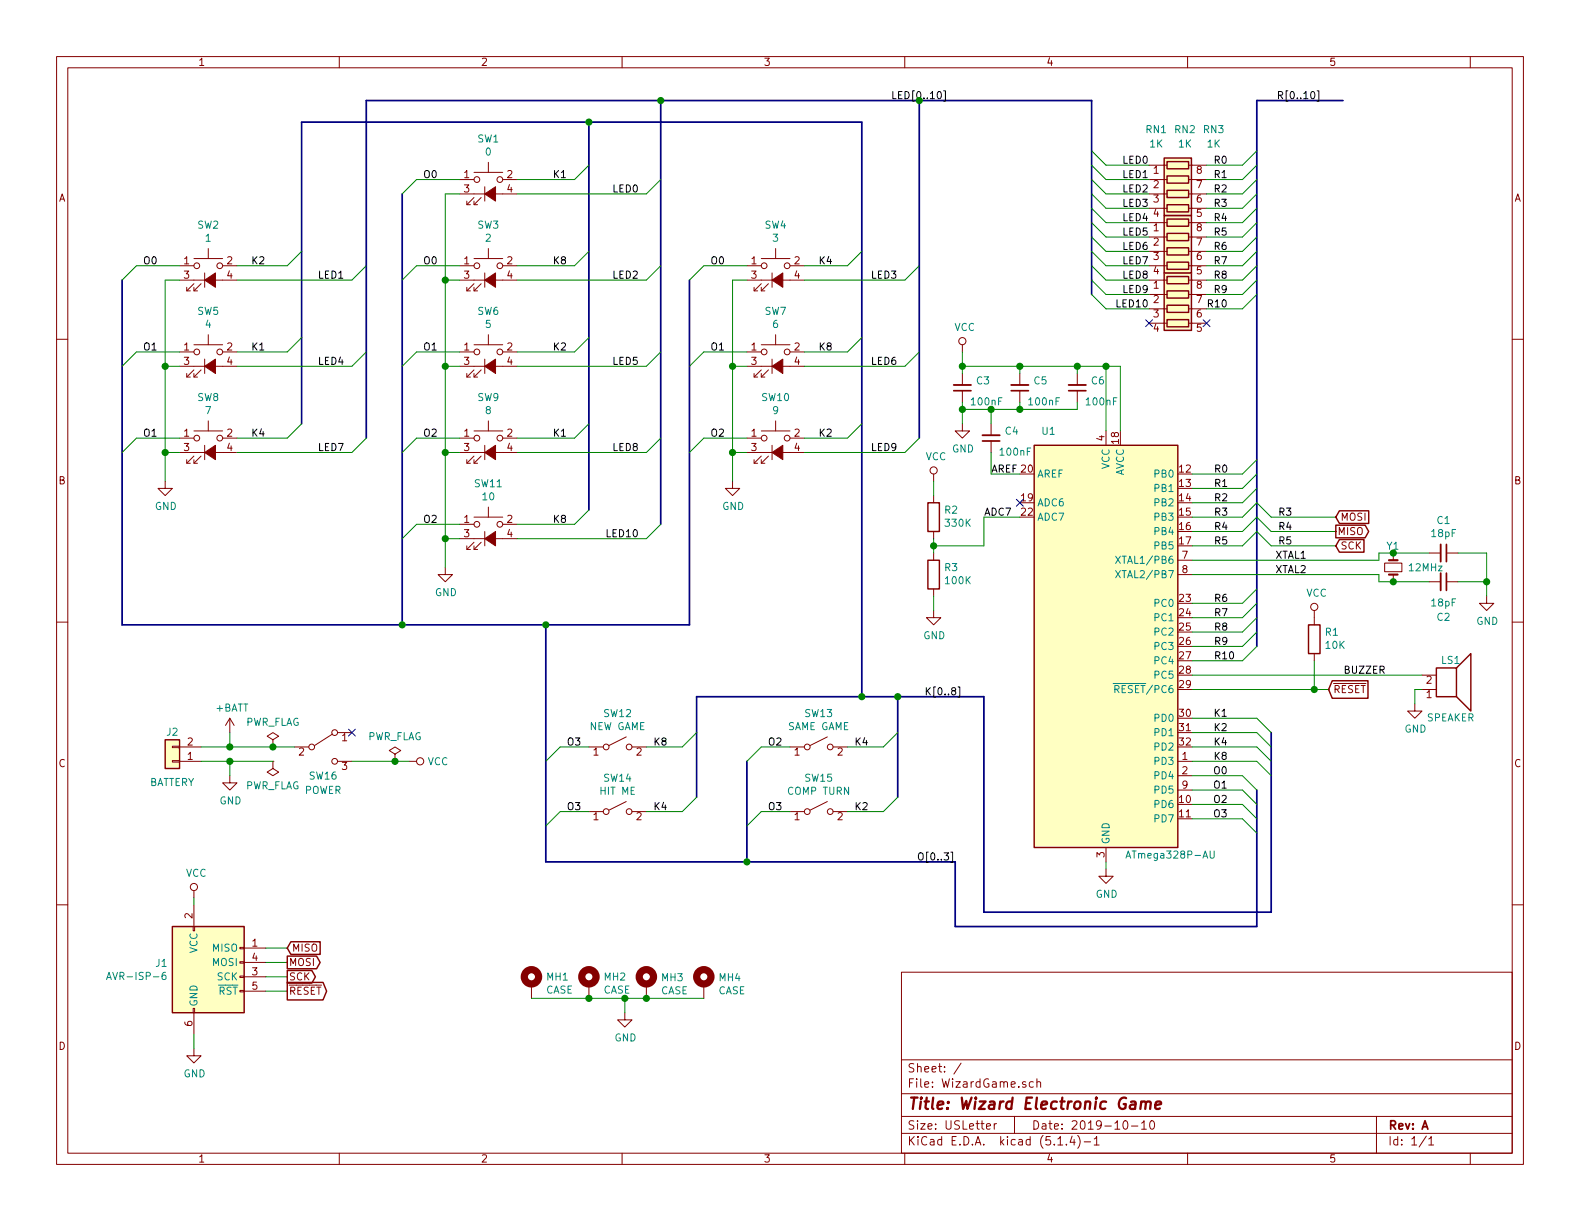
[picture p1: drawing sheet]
<svg xmlns="http://www.w3.org/2000/svg" width="279mm" height="216mm" viewBox="0 0 279 216" stroke-linecap="round" stroke-linejoin="round" font-family="sans-serif">
<g fill="none" stroke="#840000" stroke-width=".18">
<path d="M10 10h259.4v195.9h-259.4zM12 12h255.4v191.9h-255.4zM60 10v2M110 10v2M160 10v2M210 10v2M260 10v2M81.3 31.8h2.5M81.3 34.3h10.1M82.5 35.6v.6h.7M83.8 35.6v.6h.7M83.8 34.9l-1.3 1.3"/>
<path d="M83.8 30.5h5.1M85.1 34.9l-1.3 1.3M85.7 33v2.6M86.4 28.7v1.8M88.9 31.8h2.5M203.2 39.4h3.2M203.2 29.2h3.2M203.2 31.8h3.2M203.2 34.3h3.2M203.2 36.8h3.2M210.2 39.4h3.2M210.2 29.2h3.2"/>
<path d="M210.2 31.8h3.2M210.2 34.3h3.2M210.2 36.8h3.2M10 60h2M31.7 49.5h10.2M31.7 47h2.6M33 50.8v.6h.7M34.3 50.8v.6h.6M34.3 50.2l-1.3 1.2M34.3 45.7h5.1M35.6 50.2l-1.3 1.2M36.2 48.3v2.5"/>
<path d="M36.8 43.9v1.8M36.8 59.2v1.8M39.4 47h2.5M81.3 49.5h10.1M81.3 47h2.5M82.5 50.8v.6h.7M83.8 50.8v.6h.7M83.8 45.7h5.1M83.8 50.2l-1.3 1.2M85.1 50.2l-1.3 1.2M85.7 48.3v2.5M86.4 43.9v1.8"/>
<path d="M86.4 59.2v1.8M88.9 47h2.5M132.1 49.5h10.1M132.1 47h2.5M133.3 50.8v.6h.7M134.6 50.8v.6h.7M134.6 45.7h5.1M134.6 50.2l-1.3 1.2M135.9 50.2l-1.3 1.2M136.5 48.3v2.5M137.2 43.9v1.8M137.2 59.2v1.8"/>
<path d="M139.7 47h2.5M203.2 49.5h3.2M203.2 52.1h3.2M203.2 54.6h3.2M203.2 57.2h3.2M203.2 41.9h3.2M203.2 44.5h3.2M203.2 47h3.2M210.2 49.5h3.2M210.2 52.1h3.2M210.2 54.6h3.2M210.2 57.2h3.2"/>
<path d="M210.2 41.9h3.2M210.2 44.5h3.2M210.2 47h3.2M267.4 60h2M31.7 64.8h10.2M31.7 62.2h2.6M31.7 77.5h2.6M33 66v.7h.7M34.3 66v.7h.6M34.3 61h5.1M34.3 76.2h5.1M34.3 65.4l-1.3 1.3"/>
<path d="M35.6 65.4l-1.3 1.3M36.2 63.5v2.5M36.2 78.7v2.6M36.8 74.4v1.8M39.4 62.2h2.5M39.4 77.5h2.5M81.3 64.8h10.1M81.3 62.2h2.5M81.3 77.5h2.5M82.5 66v.7h.7M83.8 66v.7h.7M83.8 65.4l-1.3 1.3"/>
<path d="M83.8 61h5.1M83.8 76.2h5.1M85.1 65.4l-1.3 1.3M85.7 63.5v2.5M85.7 78.7v2.6M86.4 74.4v1.8M88.9 62.2h2.5M88.9 77.5h2.5M132.1 64.8h10.1M132.1 62.2h2.5M132.1 77.5h2.5M133.3 66v.7h.7"/>
<path d="M134.6 66v.7h.7M134.6 61h5.1M134.6 76.2h5.1M134.6 65.4l-1.3 1.3M135.9 65.4l-1.3 1.3M136.5 63.5v2.5M136.5 78.7v2.6M137.2 74.4v1.8M139.7 62.2h2.5M139.7 77.5h2.5M170.2 74.9v1.3h1.2l-1.2 1.3-1.3-1.3h1.3M170.2 61v1.2"/>
<path d="M170.2 66v2.1M170.2 69.1v2M175.3 74.9v2.1M175.3 78v2M180.3 66v2.1M180.3 69.1v2M190.5 66v2.1M190.5 69.1v2M195.6 76.2v2.5M29.2 85.1v1.3h1.3l-1.3 1.2-1.3-1.2h1.3M31.7 80h10.2M33 81.3v.6h.7"/>
<path d="M34.3 81.3v.6h.6M34.3 80.6l-1.3 1.3M35.6 80.6l-1.3 1.3M81.3 95.3h10.1M81.3 92.7h2.5M81.3 80h10.1M82.5 96.5v.7h.7M82.5 81.3v.6h.7M83.8 96.5v.7h.7M83.8 81.3v.6h.7M83.8 95.9l-1.3 1.3M83.8 91.4h5.1"/>
<path d="M83.8 80.6l-1.3 1.3M85.1 95.9l-1.3 1.3M85.1 80.6l-1.3 1.3M85.7 94v2.5M86.4 89.7v1.7M88.9 92.7h2.5M129.5 85.1v1.3h1.3l-1.3 1.2-1.2-1.2h1.2M132.1 80h10.1M133.3 81.3v.6h.7M134.6 81.3v.6h.7M134.6 80.6l-1.3 1.3M135.9 80.6l-1.3 1.3"/>
<path d="M165.1 83.8v1.3M165.1 87.6v1.3M165.1 94v1.3M165.1 97.8v1.3M208.3 99.1h2.5M244.9 99.6h3v1.5h-3zM246.4 97.8v1.3M252.7 97.8h2.1M255.8 97.8h2M10 110h2M78.7 100.3v1.3h1.3l-1.3 1.3-1.2-1.3h1.2M165.1 108v1.2h1.3l-1.3 1.3-1.3-1.3h1.3"/>
<path d="M165.1 104.1v1.3M208.3 101.6h2.5M232.4 108v2.5M232.4 115.6v1.2M246.4 101.6v1.3M251.5 119.4h2.5M252.7 102.9h2.1M255.8 102.9h2M262.9 105.4v1.3h1.3l-1.3 1.3-1.3-1.3h1.3M267.4 110h2M30.5 132h1.2v.2h-1.2zM30.5 134.5h1.2v.2h-1.2z"/>
<path d="M31.7 132.1h3.9M31.7 134.6h3.9M40.6 137.2v1.2h1.3l-1.3 1.3-1.2-1.3h1.2M40.6 127l-.7 1.3M40.6 127v2.5M40.6 127l.8 1.3M48.3 134.6v1.3l1 .6-1 .7-1.1-.7 1.1-.6M48.3 134.6h.1M48.3 130.8l1-.6-1-.7-1.1 .7 1.1 .6v1.3M48.3 132.1h.1M52.1 132.1h2.5M58.8 129.8l-3.2 2"/>
<path d="M59.7 129.5h2.5M59.7 134.6h2.5M69.8 133.4l1.1-.7-1.1-.6-1 .6 1 .7v1.2M69.8 134.6h.1M72.4 134.6h1.3M104.1 132.1h2.6M110.7 130.3l-3 1.5M111.8 132.1h2.5M139.7 132.1h2.5M146.3 130.3l-3 1.5M147.3 132.1h2.6M208.3 134.6h2.5"/>
<path d="M208.3 137.2h2.5M208.3 139.7h2.5M250.2 124.5v1.2h1.3l-1.3 1.3-1.3-1.3h1.3M251.5 121.9h2.5M10 160h2M34.3 157.5v1.3M104.1 143.5h2.6M110.7 141.7l-3 1.6M111.8 143.5h2.5M139.7 143.5h2.5M146.3 141.7l-3 1.6M147.3 143.5h2.6"/>
<path d="M195.6 153.7v1.2h1.2l-1.2 1.3-1.3-1.3h1.3M195.6 149.9v2.5M267.4 160h2M34.2 178.3h.2v.8h-.2zM34.2 163.8h.2v.8h-.2zM34.3 160v3.8M34.3 179.1v3.8M42.4 175.1h.8v.3h-.8zM42.4 172.6h.8v.2h-.8zM42.4 170.1h.8v.2h-.8zM42.4 167.5h.8v.3h-.8zM43.2 167.6h3.8"/>
<path d="M43.2 172.7h3.8M43.2 170.2h3.8M43.2 175.3h3.8M94 174v2.5M104.1 174v2.5M110.5 179.1v1.2h1.3l-1.3 1.3-1.3-1.3h1.3M114.3 174v2.5M124.5 174v2.5M159.4 171.9h108v32h-108zM34.3 185.4v1.3h1.3l-1.3 1.3-1.3-1.3h1.3M159.4 197.4h108M159.4 193.4h108"/>
<path d="M159.4 187.4h108M170 188l-1.3 1.9M174.4 199.2l.8-.2-.1-.2-.4-.1-.3 .2 .1 .7h.6M175.8 198.7v1M176.2 198.7l-.3 .1-.1 .2M179.4 197.4v3M182.7 191.3h-.4l-.3 .2 .1 .6 .2 .2 .4-.1M183.4 191.4v-.1a.37 .37 0 0 1 .6 .2v.8M183.4 190.8v1.5M198.8 198.2h.3a.94 .94 0 0 1 0 1.5 .8 .8 0 0 1-.6-.7 .8 .8 0 0 1 .3-.8zM200.1 199.1h1.1M201.9 198.6l.4-.4v1.5"/>
<path d="M201.9 199.7h.8M203.5 198.2h.2a.8 .8 0 0 1 .5 .7 .8 .8 0 0 1-.5 .8 1 1 0 0 1-.2-1.5zM243.4 197.4v6.5M60 203.9v2M110 203.9v2M159.4 200.4h108M160 203.9v2M187.1 202.5h.8M188.6 202.3v.2M189.6 200.9l-.4 1.1h.9M189.9 201.5v1M190.6 200.8a1.71 1.71 0 0 1 0 2.2"/>
<path d="M191.7 201.9h1.2M193.5 201.4l.4-.4v1.5M193.5 202.5h.9M210 203.9v2M252.2 200.9l-1.2 1.9M252.7 201.4l.4-.4v1.5M252.7 202.5h.8M260 203.9v2"/>
<circle cx="84.3" cy="31.8" r=".51"/>
<circle cx="88.4" cy="31.8" r=".51"/>
<circle cx="34.8" cy="47" r=".51"/>
<circle cx="38.9" cy="47" r=".51"/>
<circle cx="84.3" cy="47" r=".51"/>
<circle cx="88.4" cy="47" r=".51"/>
<circle cx="135.1" cy="47" r=".51"/>
<circle cx="139.2" cy="47" r=".51"/>
<circle cx="34.8" cy="77.5" r=".51"/>
<circle cx="34.8" cy="62.2" r=".51"/>
<circle cx="38.9" cy="62.2" r=".51"/>
<circle cx="38.9" cy="77.5" r=".51"/>
<circle cx="84.3" cy="77.5" r=".51"/>
<circle cx="84.3" cy="62.2" r=".51"/>
<circle cx="88.4" cy="77.5" r=".51"/>
<circle cx="88.4" cy="62.2" r=".51"/>
<circle cx="135.1" cy="62.2" r=".51"/>
<circle cx="135.1" cy="77.5" r=".51"/>
<circle cx="139.2" cy="77.5" r=".51"/>
<circle cx="139.2" cy="62.2" r=".51"/>
<circle cx="170.2" cy="60.3" r=".63"/>
<circle cx="84.3" cy="92.7" r=".51"/>
<circle cx="88.4" cy="92.7" r=".51"/>
<circle cx="165.1" cy="83.2" r=".63"/>
<circle cx="232.4" cy="107.3" r=".63"/>
<circle cx="55.1" cy="132.1" r=".51"/>
<circle cx="59.2" cy="129.5" r=".51"/>
<circle cx="59.2" cy="134.6" r=".51"/>
<circle cx="74.3" cy="134.6" r=".63"/>
<circle cx="107.2" cy="132.1" r=".51"/>
<circle cx="111.3" cy="132.1" r=".51"/>
<circle cx="142.7" cy="132.1" r=".51"/>
<circle cx="146.8" cy="132.1" r=".51"/>
<circle cx="34.3" cy="156.8" r=".63"/>
<circle cx="107.2" cy="143.5" r=".51"/>
<circle cx="111.3" cy="143.5" r=".51"/>
<circle cx="142.7" cy="143.5" r=".51"/>
<circle cx="146.8" cy="143.5" r=".51"/>
</g>
<path d="M201.8 194.9a.5 .5 0 0 1 .8 .1l-.1 1.1M201.8 194.8l-.1 1.3M202.6 195a.47 .47 0 0 1 .5-.2 .47 .47 0 0 1 .4 .2l-.1 1.1M204.3 195.4l1-.2v-.4h-.8l-.2 1 .2 .3 .6-.1" fill="none" stroke="#840000" stroke-width=".41"/>
<g fill="none" stroke="#840000" stroke-width="1.3">
<circle cx="94" cy="172.7" r="1.27"/>
<circle cx="104.1" cy="172.7" r="1.27"/>
<circle cx="114.3" cy="172.7" r="1.27"/>
<circle cx="124.5" cy="172.7" r="1.27"/>
</g>
<g fill="none" stroke="#840000" stroke-width=".25">
<path d="M205.9 38.1h4.8v10.2h-4.8zM205.9 27.9h4.8v10.2h-4.8zM206.4 38.7h3.8v1.3h-3.8zM206.4 28.6h3.8v1.2h-3.8zM206.4 31.1h3.8v1.3h-3.8zM206.4 33.7h3.8v1.2h-3.8zM206.4 36.2h3.8v1.3h-3.8zM205.9 48.3h4.8v10.1h-4.8zM206.4 48.9h3.8v1.3h-3.8zM206.4 51.4h3.8v1.3h-3.8zM206.4 54h3.8v1.2h-3.8zM206.4 56.5h3.8v1.3h-3.8z"/>
<path d="M206.4 41.3h3.8v1.2h-3.8zM206.4 43.8h3.8v1.3h-3.8zM206.4 46.4h3.8v1.2h-3.8zM182.9 78.7h25.4v71.2h-25.4zM164.1 99.1h2v5h-2zM164.1 88.9h2v5.1h-2zM236.2 92.9h5.2l.6 1.1-.6 1.1h-5.2zM236.9 95.4h4.3v2.2h-4.3l-.7-1.1zM236.9 90.3h5.1v2.3h-5.1l-.7-1.2zM231.4 110.5h2v5.1h-2zM254 118.1h3.6v5.1h-3.6zM257.6 118.1l2.5-2.5v10.1l-2.5-2.5"/>
<path d="M29.2 130.8h2.5v5.1h-2.5zM235.6 120.4h6.3v3.1h-6.3l-.7-1.6zM30.5 163.8h12.7v15.3h-12.7zM50.8 169.1h5.2l.6 1.1-.6 1.1h-5.2zM50.8 173.7h6.3l.7 1.6-.7 1.5h-6.3zM50.8 171.6h4.3l.7 1.1-.7 1.1h-4.3zM51.4 166.5h5.2v2.3h-5.2l-.6-1.2z"/>
</g>
<g fill="#ffffc2" stroke="#ffffc2" stroke-width=".18">
<path d="M205.9 48.3h4.8v10.1h-4.8z"/>
<path d="M205.9 38.1h4.8v10.2h-4.8z"/>
<path d="M205.9 27.9h4.8v10.2h-4.8z"/>
<path d="M30.5 163.8h12.7v15.3h-12.7z"/>
<path d="M29.2 130.8h2.5v5.1h-2.5z"/>
<path d="M182.9 78.7h25.4v71.2h-25.4z"/>
</g>
<g fill="none" stroke="#008484" stroke-width=".18">
<path d="M197.3 98.3l.8 1.3M198.1 98.3l-.8 1.3M197.3 100.9l.8 1.3M198.1 100.9l-.8 1.3M196.8 120.9h1.3M197.2 121.9l.6-.1 .1-.2-.1-.3-.2-.1h-.4v1.3M197.5 121.9l.4 .6M199.1 151.7l.4-1.2 .4 1.2M199.2 151.4h.6M214 150.5v1l.2 .2h.3l.2-.2v-1M18.8 173.2l.5-1.3 .4 1.3M19 172.8h.6"/>
<path d="M29.3 171.9l-.4 .1a.87 .87 0 0 0 0 1.2l.4-.1v-.6l-.4-.1-.2 .3"/>
</g>
<g fill="#840000" stroke="#840000" stroke-width=".18">
<path d="M36.2 49.5l1.9-1.2v2.5z"/>
<path d="M85.7 64.8l1.9-1.3v2.5z"/>
<path d="M85.7 34.3l1.9-1.3v2.6z"/>
<path d="M85.7 95.3l1.9-1.3v2.5z"/>
<path d="M136.5 80l1.9-1.3v2.6z"/>
<path d="M85.7 80l1.9-1.3v2.6z"/>
<path d="M36.2 80l1.9-1.3v2.6z"/>
<path d="M136.5 64.8l1.9-1.3v2.5z"/>
<path d="M36.2 64.8l1.9-1.3v2.5z"/>
<path d="M85.7 49.5l1.9-1.2v2.5z"/>
<path d="M136.5 49.5l1.9-1.2v2.5z"/>
</g>
<path d="M168.7 68.1h3M173.7 77h3.1M178.8 68.1h3.1M189 68.1h3M254.8 96.3v3M254.8 101.3v3.1" fill="none" stroke="#840000" stroke-width=".33"/>
<path d="M168.7 69.1h3M173.7 78h3.1M178.8 69.1h3.1M189 69.1h3M255.8 96.3v3M255.8 101.3v3.1" fill="none" stroke="#840000" stroke-width=".3"/>
<path d="M245.6 99.1h1.5M245.6 101.6h1.5" fill="none" stroke="#840000" stroke-width=".38"/>
<path d="M116.8 17.8v74.9M162.6 17.8v59.7M237.5 17.8h-15.3v96.5M71.1 34.3v76.2M104.1 21.6v68.6M21.6 49.5v61h100.3v-61M193 52.1v-34.3h-128.2v59.7M53.3 74.9v-53.3h99.1v101.6M96.5 110.5v41.9h72.4v11.4h53.3v-24.1M132.1 134.6v17.8M158.7 123.2v17.8M224.8 129.5v31.8h-50.8v-38.1h-50.8v17.8" fill="none" stroke="#000084" stroke-width=".3"/>
<g fill="none" stroke="#008400" stroke-width=".18">
<path d="M81.3 34.3h-2.6v66M81.3 31.8h-7.6l-2.6 2.5M104.1 29.2l-2.5 2.6h-10.2M116.8 31.8l-2.5 2.5h-22.9M193 31.8l2.6 2.5h7.6M193 29.2l2.6 2.6h7.6M193 39.4l2.6 2.5h7.6M193 36.8l2.6 2.6h7.6M193 34.3l2.6 2.5h7.6M193 26.7l2.6 2.5h7.6M222.2 31.8l-2.5 2.5h-6.3M222.2 29.2l-2.5 2.6h-6.3"/>
<path d="M222.2 39.4l-2.5 2.5h-6.3M222.2 36.8l-2.5 2.6h-6.3M222.2 34.3l-2.5 2.5h-6.3M222.2 26.7l-2.5 2.5h-6.3M31.7 49.5h-2.5v35.6M31.7 47h-7.6l-2.5 2.5M53.3 59.7l-2.5 2.5h-8.9M53.3 44.5l-2.5 2.5h-8.9M64.8 47l-2.6 2.5h-20.3M78.7 49.5h2.6M81.3 47h-7.6l-2.6 2.5M104.1 59.7l-2.5 2.5h-10.2"/>
<path d="M104.1 44.5l-2.5 2.5h-10.2M116.8 47l-2.5 2.5h-22.9M132.1 49.5h-2.6v35.6M132.1 47h-7.6l-2.6 2.5M152.4 59.7l-2.5 2.5h-7.7M152.4 44.5l-2.5 2.5h-7.7M162.6 47l-2.6 2.5h-17.8M193 47l2.6 2.5h7.6M193 44.5l2.6 2.5h7.6M193 41.9l2.6 2.6h7.6M193 49.5l2.6 2.6h7.6M193 52.1l2.6 2.5h7.6"/>
<path d="M222.2 47l-2.5 2.5h-6.3M222.2 44.5l-2.5 2.5h-6.3M222.2 41.9l-2.5 2.6h-6.3M222.2 49.5l-2.5 2.6h-6.3M222.2 52.1l-2.5 2.5h-6.3M29.2 64.8h2.5M31.7 77.5h-7.6l-2.5 2.5M31.7 62.2h-7.6l-2.5 2.6M53.3 74.9l-2.5 2.6h-8.9M64.8 62.2l-2.6 2.6h-20.3M64.8 77.5l-2.6 2.5h-20.3M78.7 64.8h2.6"/>
<path d="M81.3 77.5h-7.6l-2.6 2.5M81.3 62.2h-7.6l-2.6 2.6M104.1 74.9l-2.5 2.6h-10.2M116.8 62.2l-2.5 2.6h-22.9M116.8 77.5l-2.5 2.5h-22.9M129.5 64.8h2.6M132.1 77.5h-7.6l-2.6 2.5M132.1 62.2h-7.6l-2.6 2.6M152.4 74.9l-2.5 2.6h-7.7M162.6 62.2l-2.6 2.6h-17.8M162.6 77.5l-2.6 2.5h-17.8M170.2 64.8h27.9v11.4"/>
<path d="M170.2 62.2v3.8M170.2 71.1v3.8M175.3 72.4v2.5M180.3 64.8v1.2M180.3 71.1v1.3M190.5 71.1v1.3h-20.3M190.5 64.8v1.2M195.6 64.8v11.4M29.2 80h2.5M78.7 95.3h2.6M78.7 80h2.6M81.3 92.7h-7.6l-2.6 2.6"/>
<path d="M104.1 90.2l-2.5 2.5h-10.2M116.8 92.7l-2.5 2.6h-22.9M129.5 80h2.6M165.1 85.1v2.5M165.1 95.3v2.5M175.3 80v3.8h5M180.3 91.4h-6.3v5.1h-8.9M210.8 91.4h8.9l2.5-2.5 2.6 2.5h11.4M210.8 96.5h8.9l2.5-2.5 2.6 2.5h11.4M210.8 94h8.9l2.5-2.6 2.6 2.6h11.4M222.2 81.3l-2.5 2.5h-8.9M222.2 83.8l-2.5 2.6h-8.9"/>
<path d="M222.2 86.4l-2.5 2.5h-8.9M252.7 97.8h-8.9v1.3h-33M257.8 97.8h5.1v7.6M165.1 105.4v2.6M210.8 101.6h33v1.3h8.9M210.8 119.4h40.7M222.2 104.1l-2.5 2.6h-8.9M222.2 106.7l-2.5 2.5h-8.9M222.2 109.2l-2.5 2.6h-8.9M222.2 111.8l-2.5 2.5h-8.9M222.2 114.3l-2.5 2.5h-8.9M232.4 116.8v5.1"/>
<path d="M257.8 102.9h5.1M35.6 132.1h16.5M35.6 134.6h12.7M40.6 129.5v2.6M40.6 134.6v2.6M62.2 134.6h10.2M104.1 132.1h-5l-2.6 2.5M123.2 129.5l-2.6 2.6h-6.3M139.7 132.1h-5.1l-2.5 2.5M158.7 129.5l-2.5 2.6h-6.3M210.8 127h11.4l2.6 2.5M210.8 129.5h11.4l2.6 2.6"/>
<path d="M210.8 132.1h11.4l2.6 2.5M210.8 134.6h11.4l2.6 2.6M210.8 137.2h8.9l2.5 2.5M210.8 139.7h8.9l2.5 2.5M210.8 121.9h24.1M251.5 121.9h-1.3v2.6M34.3 158.8v1.2M104.1 143.5h-5l-2.6 2.6M123.2 141l-2.6 2.5h-6.3M139.7 143.5h-5.1l-2.5 2.6M158.7 141l-2.5 2.5h-6.3M195.6 152.4v1.3"/>
<path d="M210.8 142.2h8.9l2.5 2.6M210.8 144.8h8.9l2.5 2.5M47 167.6h3.8M47 175.3h3.8M47 172.7h3.8M47 170.2h3.8M94 176.5h30.5M110.5 176.5v2.6M34.3 182.9v2.5"/>
</g>
<path d="M157.9 16.2v1.2h.6M226.1 16.8h.6l.1-.2-.1-.3-.1-.1h-.5v1.2M226.4 16.8l.4 .6M163.8 121.6v1.3M164 122.1l.5 .8M164.5 121.6l-.7 .7M162.5 151l.2-.2a.44 .44 0 0 1 .5 .4v.7l-.2 .2-.4-.1a1 1 0 0 1-.1-1z" fill="none" stroke="#000" stroke-width=".18"/>
<g fill="#008400" stroke="#008400" stroke-width=".25">
<circle cx="116.8" cy="17.8" r=".51"/>
<circle cx="104.1" cy="21.6" r=".51"/>
<circle cx="165.1" cy="96.5" r=".51"/>
<circle cx="110.5" cy="176.5" r=".51"/>
<circle cx="262.9" cy="102.9" r=".51"/>
<circle cx="232.4" cy="121.9" r=".51"/>
<circle cx="246.4" cy="102.9" r=".51"/>
<circle cx="190.5" cy="64.8" r=".51"/>
<circle cx="96.5" cy="110.5" r=".51"/>
<circle cx="152.4" cy="123.2" r=".51"/>
<circle cx="71.1" cy="110.5" r=".51"/>
<circle cx="246.4" cy="97.8" r=".51"/>
<circle cx="129.5" cy="80" r=".51"/>
<circle cx="180.3" cy="72.4" r=".51"/>
<circle cx="129.5" cy="64.8" r=".51"/>
<circle cx="170.2" cy="72.4" r=".51"/>
<circle cx="170.2" cy="64.8" r=".51"/>
<circle cx="78.7" cy="49.5" r=".51"/>
<circle cx="180.3" cy="64.8" r=".51"/>
<circle cx="78.7" cy="64.8" r=".51"/>
<circle cx="104.1" cy="176.5" r=".51"/>
<circle cx="78.7" cy="95.3" r=".51"/>
<circle cx="175.3" cy="72.4" r=".51"/>
<circle cx="114.3" cy="176.5" r=".51"/>
<circle cx="158.8" cy="123.2" r=".51"/>
<circle cx="40.6" cy="134.6" r=".51"/>
<circle cx="132.1" cy="152.4" r=".51"/>
<circle cx="48.3" cy="132.1" r=".51"/>
<circle cx="29.2" cy="64.8" r=".51"/>
<circle cx="69.9" cy="134.6" r=".51"/>
<circle cx="29.2" cy="80" r=".51"/>
<circle cx="40.6" cy="132.1" r=".51"/>
<circle cx="78.7" cy="80" r=".51"/>
<circle cx="195.6" cy="64.8" r=".51"/>
</g>
<path d="M202.6 56.5l1.2 1.3M203.8 56.5l-1.2 1.3M212.8 56.5l1.2 1.3M214 56.5l-1.2 1.3M179.7 88.3l1.2 1.2M180.9 88.3l-1.2 1.2M61.6 128.9l1.2 1.2M62.8 128.9l-1.2 1.2" fill="none" stroke="#000084" stroke-width=".18"/>
<text font-size="2.8" fill="#840000" x="160.4" y="196.2">Title: Wizard Electronic Game</text>
<g font-size="2.1" fill="#840000">
<text x="160.4" y="189.6">Sheet: /</text>
<text x="160.4" y="192.3">File: WizardGame.sch</text>
<text x="160.4" y="202.5">KiCad E.D.A. kicad (5.1.4)-1</text>
<text x="160.4" y="199.7">Size: USLetter</text>
<text x="182.4" y="199.7">Date: 2019-10-10</text>
<text x="245.4" y="199.7">Rev: A</text>
<text x="245.4" y="202.5">Id: 1/1</text>
</g>
<g font-size="1.8" fill="#840000">
<text x="35" y="11.6">1</text>
<text x="85" y="11.6">2</text>
<text x="135" y="11.6">3</text>
<text x="185" y="11.6">4</text>
<text x="235" y="11.6">5</text>
<text x="10.4" y="35.6">A</text>
<text x="82.1" y="31.5">1</text>
<text x="82.1" y="34">3</text>
<text x="89.7" y="31.5">2</text>
<text x="89.7" y="34">4</text>
<text x="204" y="30.7">1</text>
<text x="204" y="33.3">2</text>
<text x="204" y="35.8">3</text>
<text x="211.6" y="35.8">6</text>
<text x="211.6" y="33.3">7</text>
<text x="211.6" y="30.7">8</text>
<text x="267.8" y="35.6">A</text>
<text x="204" y="40.9">1</text>
<text x="204" y="38.4">4</text>
<text x="211.6" y="40.9">8</text>
<text x="211.6" y="38.4">5</text>
<text x="32.5" y="46.7">1</text>
<text x="40.2" y="46.7">2</text>
<text x="82.1" y="46.7">1</text>
<text x="89.7" y="46.7">2</text>
<text x="132.9" y="46.7">1</text>
<text x="140.5" y="46.7">2</text>
<text x="204" y="43.4">2</text>
<text x="204" y="46">3</text>
<text x="211.6" y="46">6</text>
<text x="211.6" y="43.4">7</text>
<text x="32.5" y="49.3">3</text>
<text x="40.2" y="49.3">4</text>
<text x="82.1" y="49.3">3</text>
<text x="89.7" y="49.3">4</text>
<text x="132.9" y="49.3">3</text>
<text x="140.5" y="49.3">4</text>
<text x="204" y="51.1">1</text>
<text x="204" y="53.6">2</text>
<text x="204" y="48.5">4</text>
<text x="211.6" y="53.6">7</text>
<text x="211.6" y="51.1">8</text>
<text x="211.6" y="48.5">5</text>
<text x="204" y="56.1">3</text>
<text x="204" y="58.7">4</text>
<text x="211.6" y="58.7">5</text>
<text x="211.6" y="56.1">6</text>
<text x="32.5" y="62">1</text>
<text x="32.5" y="64.5">3</text>
<text x="40.2" y="62">2</text>
<text x="40.2" y="64.5">4</text>
<text x="82.1" y="62">1</text>
<text x="82.1" y="64.5">3</text>
<text x="89.7" y="62">2</text>
<text x="89.7" y="64.5">4</text>
<text x="132.9" y="62">1</text>
<text x="132.9" y="64.5">3</text>
<text x="140.5" y="62">2</text>
<text x="140.5" y="64.5">4</text>
<text x="32.5" y="77.2">1</text>
<text x="40.2" y="77.2">2</text>
<text x="82.1" y="77.2">1</text>
<text x="89.7" y="77.2">2</text>
<text x="132.9" y="77.2">1</text>
<text x="140.5" y="77.2">2</text>
<text x="195.3" y="78" transform="rotate(-90 195.3 78)">4</text>
<text x="32.5" y="79.8">3</text>
<text x="40.2" y="79.8">4</text>
<text x="82.1" y="79.8">3</text>
<text x="89.7" y="79.8">4</text>
<text x="132.9" y="79.8">3</text>
<text x="140.5" y="79.8">4</text>
<text x="197.9" y="78.4" transform="rotate(-90 197.9 78.4)">18</text>
<text x="208.6" y="83.6">12</text>
<text x="10.4" y="85.6">B</text>
<text x="180.6" y="88.6">19</text>
<text x="208.6" y="86.1">13</text>
<text x="208.6" y="88.6">14</text>
<text x="267.8" y="85.6">B</text>
<text x="82.1" y="92.5">1</text>
<text x="82.1" y="95">3</text>
<text x="89.7" y="92.5">2</text>
<text x="89.7" y="95">4</text>
<text x="180.6" y="91.2">22</text>
<text x="208.6" y="91.2">15</text>
<text x="208.6" y="93.7">16</text>
<text x="236.5" y="94.6">MISO</text>
<text x="237" y="92.1">MOSI</text>
<text x="208.6" y="96.3">17</text>
<text x="209.1" y="98.8">7</text>
<text x="209.1" y="101.3">8</text>
<text x="237" y="97.2">SCK</text>
<text x="208.6" y="106.4">23</text>
<text x="208.6" y="109">24</text>
<text x="208.6" y="111.5">25</text>
<text x="208.6" y="114">26</text>
<text x="208.6" y="116.6">27</text>
<text x="208.6" y="119.1">28</text>
<text x="208.6" y="121.7">29</text>
<text x="235.7" y="122.6">RESET</text>
<text x="252.2" y="123.4">1</text>
<text x="252.2" y="120.9">2</text>
<text x="33.2" y="131.8">2</text>
<text x="60.5" y="131.1">1</text>
<text x="208.6" y="126.7">30</text>
<text x="208.6" y="129.3">31</text>
<text x="208.6" y="131.8">32</text>
<text x="10.4" y="135.6">C</text>
<text x="33.2" y="134.4">1</text>
<text x="52.9" y="133.6">2</text>
<text x="60.5" y="136.1">3</text>
<text x="104.9" y="133.6">1</text>
<text x="112.5" y="133.6">2</text>
<text x="140.5" y="133.6">1</text>
<text x="148.1" y="133.6">2</text>
<text x="209.1" y="134.4">1</text>
<text x="209.1" y="136.9">2</text>
<text x="267.8" y="135.6">C</text>
<text x="208.6" y="142">10</text>
<text x="209.1" y="139.4">9</text>
<text x="104.9" y="145">1</text>
<text x="112.5" y="145">2</text>
<text x="140.5" y="145">1</text>
<text x="148.1" y="145">2</text>
<text x="208.6" y="144.5">11</text>
<text x="195.3" y="151.6" transform="rotate(-90 195.3 151.6)">3</text>
<text x="34" y="162.4" transform="rotate(-90 34 162.4)">2</text>
<text x="44.6" y="167.4">1</text>
<text x="44.6" y="172.5">3</text>
<text x="44.6" y="169.9">4</text>
<text x="51.1" y="170.8">MOSI</text>
<text x="51.1" y="173.4">SCK</text>
<text x="51.6" y="168.3">MISO</text>
<text x="44.6" y="175">5</text>
<text x="51.1" y="175.9">RESET</text>
<text x="10.4" y="185.6">D</text>
<text x="34" y="181.5" transform="rotate(-90 34 181.5)">6</text>
<text x="267.8" y="185.6">D</text>
<text x="35" y="205.5">1</text>
<text x="85" y="205.5">2</text>
<text x="135" y="205.5">3</text>
<text x="185" y="205.5">4</text>
<text x="235" y="205.5">5</text>
</g>
<text font-size="1.8" fill="#008400" x="159" y="17.5">LED[0..10]</text>
<g font-size="1.8">
<text x="227.3" y="17.5">R[0..10]</text>
<text x="198.7" y="29">LED0</text>
<text x="214.9" y="29">R0</text>
<text x="75.1" y="31.5">O0</text>
<text x="98.1" y="31.5">K1</text>
<text x="108.5" y="34">LED0</text>
<text x="198.7" y="31.5">LED1</text>
<text x="198.7" y="34">LED2</text>
<text x="214.9" y="34">R2</text>
<text x="214.9" y="31.5">R1</text>
<text x="198.7" y="36.6">LED3</text>
<text x="198.7" y="39.1">LED4</text>
<text x="198.7" y="41.7">LED5</text>
<text x="214.9" y="41.7">R5</text>
<text x="214.9" y="39.1">R4</text>
<text x="214.9" y="36.6">R3</text>
<text x="25.6" y="46.7">O0</text>
<text x="44.7" y="46.7">K2</text>
<text x="75.1" y="46.7">O0</text>
<text x="98.1" y="46.7">K8</text>
<text x="125.9" y="46.7">O0</text>
<text x="145.1" y="46.7">K4</text>
<text x="198.7" y="44.2">LED6</text>
<text x="198.7" y="46.7">LED7</text>
<text x="214.9" y="46.7">R7</text>
<text x="214.9" y="44.2">R6</text>
<text x="56.4" y="49.3">LED1</text>
<text x="108.5" y="49.3">LED2</text>
<text x="154.2" y="49.3">LED3</text>
<text x="198.7" y="49.3">LED8</text>
<text x="198.7" y="51.8">LED9</text>
<text x="214.9" y="51.8">R9</text>
<text x="214.9" y="49.3">R8</text>
<text x="197.7" y="54.4">LED10</text>
<text x="213.9" y="54.4">R10</text>
<text x="25.6" y="62">O1</text>
<text x="44.7" y="62">K1</text>
<text x="56.4" y="64.5">LED4</text>
<text x="75.1" y="62">O1</text>
<text x="98.1" y="62">K2</text>
<text x="108.5" y="64.5">LED5</text>
<text x="125.9" y="62">O1</text>
<text x="145.1" y="62">K8</text>
<text x="154.2" y="64.5">LED6</text>
<text x="25.6" y="77.2">O1</text>
<text x="44.7" y="77.2">K4</text>
<text x="75.1" y="77.2">O2</text>
<text x="98.1" y="77.2">K1</text>
<text x="125.9" y="77.2">O2</text>
<text x="145.1" y="77.2">K2</text>
<text x="56.4" y="79.8">LED7</text>
<text x="108.5" y="79.8">LED8</text>
<text x="154.2" y="79.8">LED9</text>
<text x="175.3" y="83.6">AREF 20</text>
<text x="214.6" y="83.6">R0</text>
<text x="214.6" y="86.1">R1</text>
<text x="214.6" y="88.6">R2</text>
<text x="75.1" y="92.5">O2</text>
<text x="98.1" y="92.5">K8</text>
<text x="107.5" y="95">LED10</text>
<text x="174" y="91.2">ADC7</text>
<text x="214.6" y="93.7">R4</text>
<text x="214.6" y="91.2">R3</text>
<text x="226.3" y="93.7">R4</text>
<text x="226.3" y="91.2">R3</text>
<text x="214.6" y="96.3">R5</text>
<text x="225.5" y="98.8">XTAL1</text>
<text x="225.5" y="101.3">XTAL2</text>
<text x="226.3" y="96.3">R5</text>
<text x="214.6" y="106.4">R6</text>
<text x="214.6" y="109">R7</text>
<text x="214.6" y="111.5">R8</text>
<text x="214.6" y="114">R9</text>
<text x="214.6" y="116.6">R10</text>
<text x="237.9" y="119.1">BUZZER</text>
<text x="164.8" y="122.9">K[0..8]</text>
<text x="100.5" y="131.8">O3</text>
<text x="115.8" y="131.8">K8</text>
<text x="136.1" y="131.8">O2</text>
<text x="151.4" y="131.8">K4</text>
<text x="214.9" y="126.7">K1</text>
<text x="214.9" y="129.3">K2</text>
<text x="214.9" y="131.8">K4</text>
<text x="214.8" y="136.9">O0</text>
<text x="214.9" y="134.4">K8</text>
<text x="100.5" y="143.3">O3</text>
<text x="115.8" y="143.3">K4</text>
<text x="136.1" y="143.3">O3</text>
<text x="151.4" y="143.3">K2</text>
<text x="214.8" y="139.4">O1</text>
<text x="214.8" y="142">O2</text>
<text x="214.8" y="144.5">O3</text>
<text x="163.4" y="152.1">O[0..3]</text>
</g>
<g font-size="1.8" fill="#008484">
<text x="202.7" y="23.5">RN1</text>
<text x="207.8" y="23.5">RN2</text>
<text x="212.9" y="23.5">RN3</text>
<text x="84.5" y="25.2">SW1</text>
<text x="85.9" y="27.5">0</text>
<text x="203.4" y="26.1">1K</text>
<text x="208.4" y="26.1">1K</text>
<text x="213.5" y="26.1">1K</text>
<text x="34.9" y="40.4">SW2</text>
<text x="84.5" y="40.4">SW3</text>
<text x="135.3" y="40.4">SW4</text>
<text x="36.3" y="42.7">1</text>
<text x="85.9" y="42.7">2</text>
<text x="136.7" y="42.7">3</text>
<text x="34.9" y="55.7">SW5</text>
<text x="36.3" y="58">4</text>
<text x="84.5" y="55.7">SW6</text>
<text x="85.9" y="58">5</text>
<text x="135.3" y="55.7">SW7</text>
<text x="136.7" y="58">6</text>
<text x="168.8" y="58.5">VCC</text>
<text x="34.9" y="70.9">SW8</text>
<text x="84.5" y="70.9">SW9</text>
<text x="134.7" y="70.9">SW10</text>
<text x="171.9" y="71.7">100nF</text>
<text x="172.7" y="68">C3</text>
<text x="182.1" y="71.7">100nF</text>
<text x="182.9" y="68">C5</text>
<text x="192.2" y="71.7">100nF</text>
<text x="193" y="68">C6</text>
<text x="36.3" y="73.2">7</text>
<text x="85.9" y="73.2">8</text>
<text x="136.7" y="73.2">9</text>
<text x="177.8" y="76.9">C4</text>
<text x="184.3" y="76.9">U1</text>
<text x="163.7" y="81.4">VCC</text>
<text x="168.4" y="80">GND</text>
<text x="177" y="80.6">100nF</text>
<text x="196.2" y="83" transform="rotate(-90 196.2 83)">VCC</text>
<text x="83.9" y="86.2">SW11</text>
<text x="85.4" y="88.5">10</text>
<text x="183.4" y="89.5">ADC6</text>
<text x="183.4" y="84.5">AREF</text>
<text x="198.8" y="84.3" transform="rotate(-90 198.8 84.3)">AVCC</text>
<text x="204.3" y="84.5">PB0</text>
<text x="204.3" y="87">PB1</text>
<text x="204.3" y="89.5">PB2</text>
<text x="27.4" y="90.2">GND</text>
<text x="127.7" y="90.2">GND</text>
<text x="167.1" y="90.8">R2</text>
<text x="167.3" y="93.1">330K</text>
<text x="183.4" y="92.1">ADC7</text>
<text x="204.3" y="92.1">PB3</text>
<text x="204.3" y="94.6">PB4</text>
<text x="253.2" y="95">18pF</text>
<text x="254.2" y="92.7">C1</text>
<text x="167.1" y="101">R3</text>
<text x="198.2" y="99.7">XTAL1/PB6</text>
<text x="204.3" y="97.2">PB5</text>
<text x="245.3" y="97.2">Y1</text>
<text x="249.3" y="101">12MHz</text>
<text x="76.9" y="105.4">GND</text>
<text x="167.3" y="103.3">100K</text>
<text x="198.2" y="102.2">XTAL2/PB7</text>
<text x="204.3" y="107.3">PC0</text>
<text x="231" y="105.5">VCC</text>
<text x="253.2" y="107.2">18pF</text>
<text x="163.3" y="113">GND</text>
<text x="204.3" y="109.9">PC1</text>
<text x="204.3" y="112.4">PC2</text>
<text x="234.4" y="112.4">R1</text>
<text x="254.2" y="109.8">C2</text>
<text x="261.1" y="110.5">GND</text>
<text x="204.3" y="114.9">PC3</text>
<text x="204.3" y="117.5">PC4</text>
<text x="234.5" y="114.7">10K</text>
<text x="254.9" y="117.4">LS1</text>
<text x="38.2" y="125.8">+BATT</text>
<text x="197.9" y="122.6">RESET/PC6</text>
<text x="204.3" y="120">PC5</text>
<text x="29.5" y="130.1">J2</text>
<text x="43.3" y="128.3">PWR_FLAG</text>
<text x="64.9" y="130.9">PWR_FLAG</text>
<text x="104.3" y="129.1">NEW GAME</text>
<text x="106.8" y="126.8">SW12</text>
<text x="139.3" y="129.1">SAME GAME</text>
<text x="142.4" y="126.8">SW13</text>
<text x="204.3" y="127.6">PD0</text>
<text x="204.3" y="130.2">PD1</text>
<text x="248.4" y="129.5">GND</text>
<text x="252.3" y="127.6">SPEAKER</text>
<text x="54.7" y="137.8">SW16</text>
<text x="75.6" y="135.3">VCC</text>
<text x="204.3" y="135.3">PD3</text>
<text x="204.3" y="137.8">PD4</text>
<text x="204.3" y="132.7">PD2</text>
<text x="26.3" y="139">BATTERY</text>
<text x="38.8" y="142.2">GND</text>
<text x="43.3" y="139.6">PWR_FLAG</text>
<text x="53.8" y="140.4">POWER</text>
<text x="106.2" y="140.5">HIT ME</text>
<text x="106.8" y="138.2">SW14</text>
<text x="139.4" y="140.5">COMP TURN</text>
<text x="142.4" y="138.2">SW15</text>
<text x="204.3" y="142.9">PD6</text>
<text x="204.3" y="140.3">PD5</text>
<text x="196.2" y="149.4" transform="rotate(-90 196.2 149.4)">GND</text>
<text x="204.3" y="145.4">PD7</text>
<text x="32.9" y="155">VCC</text>
<text x="199.9" y="151.8">ATmega328P-AU</text>
<text x="193.8" y="158.8">GND</text>
<text x="19.8" y="173.3">AVR-ISP-6</text>
<text x="27.6" y="171">J1</text>
<text x="34.9" y="168.6" transform="rotate(-90 34.9 168.6)">VCC</text>
<text x="37.6" y="168.3">MISO</text>
<text x="37.6" y="170.8">MOSI</text>
<text x="38.4" y="173.4">SCK</text>
<text x="96.7" y="173.4">MH1</text>
<text x="106.9" y="173.4">MH2</text>
<text x="117" y="173.5">MH3</text>
<text x="127.2" y="173.5">MH4</text>
<text x="34.9" y="178.1" transform="rotate(-90 34.9 178.1)">GND</text>
<text x="38.6" y="175.9">RST</text>
<text x="96.5" y="175.7">CASE</text>
<text x="106.7" y="175.7">CASE</text>
<text x="116.8" y="175.8">CASE</text>
<text x="127" y="175.8">CASE</text>
<text x="108.7" y="184.1">GND</text>
<text x="32.5" y="190.5">GND</text>
</g>
</svg>
